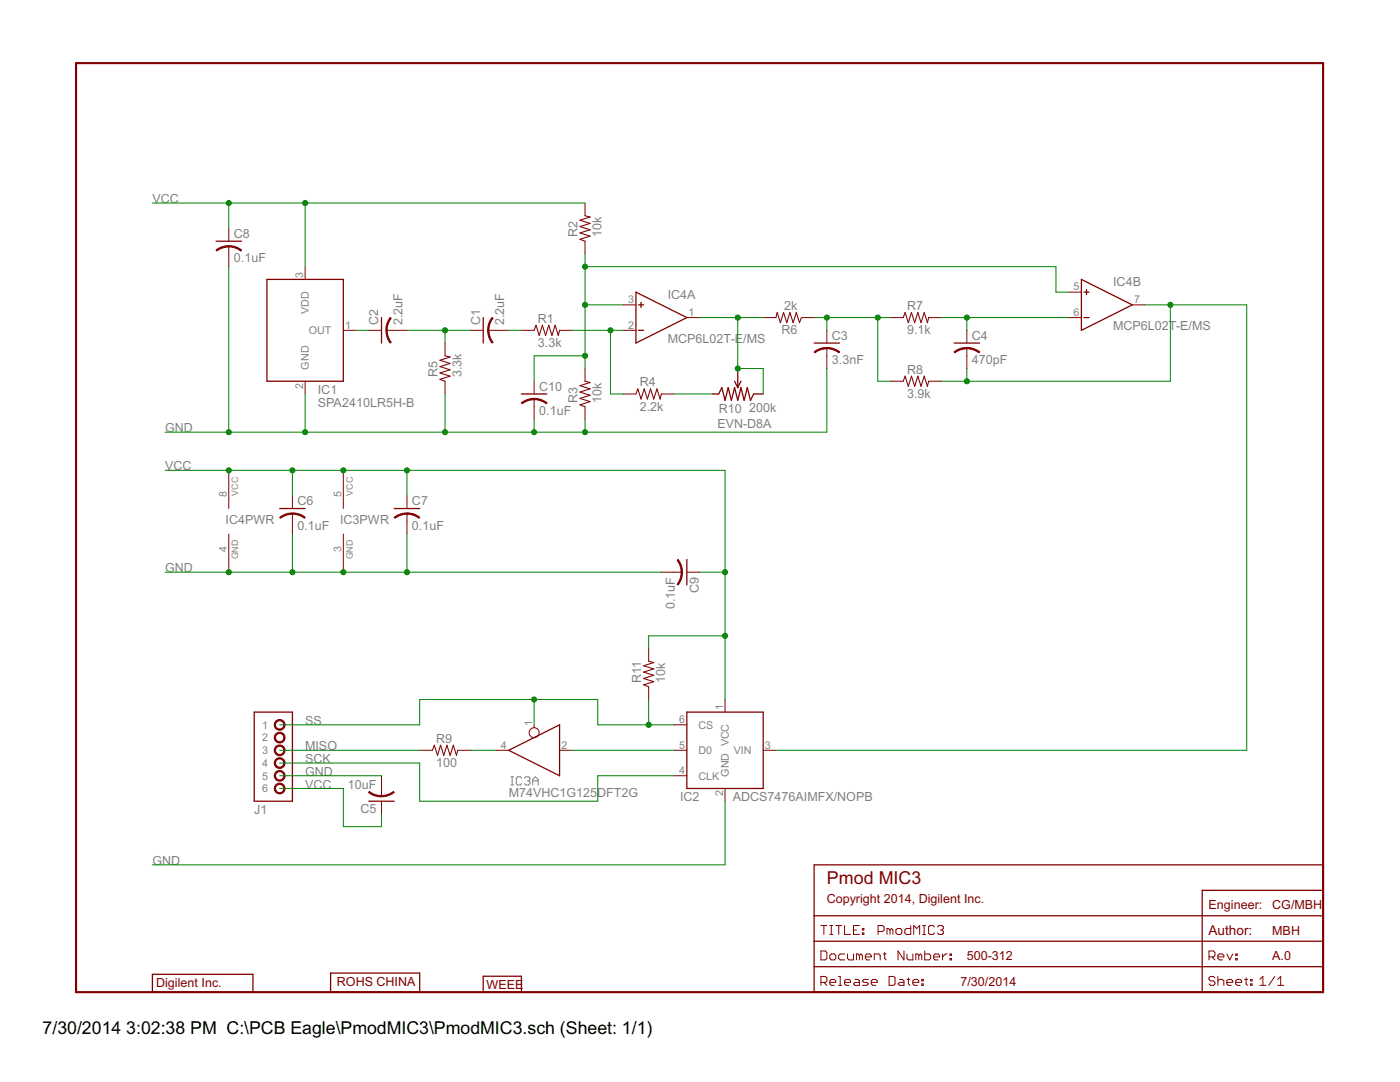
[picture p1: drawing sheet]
<svg xmlns="http://www.w3.org/2000/svg" width="279mm" height="216mm" viewBox="0 0 279 216" stroke-linecap="round" stroke-linejoin="round" font-family="sans-serif">
<path d="M101.9 156.6h.6M101.9 155h.6M102.2 155v1.6M104.1 155.3l-.3-.3h-.5l-.3 .3v1.1l.3 .2h.5l.3-.2M104.7 155.3l.2-.3h.6l.3 .3v.3l-.3 .2M105.2 155.8h.3M105.5 155.8l.3 .3v.3l-.3 .2h-.6l-.2-.2M106.3 155.8h1.1M106.3 156.6v-1l.5-.6 .6 .6v1" fill="none" stroke="#808080" stroke-width=".2"/>
<path d="M15.2 12.6h248.9v185.4h-248.9z" fill="none" stroke="#800000" stroke-width=".42"/>
<g fill="none" stroke="#800000" stroke-width=".25">
<path d="M43.1 48.1h5.1M53.3 55.8h15.2v20.3h-15.2zM126.9 58.3l10.2 5.1-10.2 5.1zM215.8 55.8l10.2 5-10.2 5.1zM216.3 58.3h1M216.8 57.8v1M76.1 63.4v5.1M96.4 63.4v5.1M104.1 78.6h5M127.4 60.8h1M127.4 65.9h1M127.9 60.3v1"/>
<path d="M142.2 78.6h1.2l.7-1.3 .6 2.6 .6-2.6 .7 2.6 .6-2.6 .6 2.6 .7-2.6 .6 2.6 .6-2.6 .7 2.6 .6-1.3h1.9M146.6 76.1l.6 1.2M147.2 73.5v3.8M147.9 76.1l-.7 1.2M162.5 68.5h5.1M190.4 68.5h5.1M216.3 63.4h1M55.8 101.5h5.1M78.7 101.5h5.1M137.1 111.6v5.1M50.7 142.1h7.7v17.8h-7.7zM73.6 159.9h5.1"/>
<path d="M101.5 149.7l10.2-5.1v10.2zM137.1 142.1h15.2v15.2h-15.2zM162.5 172.6h101.6v25.4h-101.6zM264.1 177.7h-24.2v20.3M30.4 194.4h20.1v3.6h-20.1zM66 194.2h17.8v3.8h-17.8zM96.4 194.8h7.7v3.2h-7.7zM162.5 187.8h101.6M162.5 192.9h101.6M162.5 182.7h101.6"/>
</g>
<g fill="#800000" stroke="#800000" stroke-width=".2">
<path d="M55.1 143.8a1.08 1.08 0 0 1 1.7 .3 1.08 1.08 0 0 1-.7 1.6 1.08 1.08 0 0 1-1.4-1.1h.3a.83 .83 0 0 1 1.2-.7 .83 .83 0 0 1 .1 1.4 .83 .83 0 0 1-1.3-.4v-.3h-.3z" fill-rule="evenodd"/>
<path d="M55.1 146.4a1.08 1.08 0 0 1 1.7 .3 1.08 1.08 0 0 1-.7 1.5 1.08 1.08 0 0 1-1.4-1h.3a.83 .83 0 0 1 1.2-.7 .83 .83 0 0 1 .1 1.4 .83 .83 0 0 1-1.3-.5v-.2h-.3z" fill-rule="evenodd"/>
<path d="M55.1 148.9a1.08 1.08 0 0 1 1.7 .3 1.08 1.08 0 0 1-.7 1.6 1.08 1.08 0 0 1-1.4-1.1h.3a.83 .83 0 0 1 1.2-.7 .83 .83 0 0 1 .1 1.4 .83 .83 0 0 1-1.3-.5v-.2h-.3z" fill-rule="evenodd"/>
<path d="M55.1 151.4a1.08 1.08 0 0 1 1.7 .3 1.08 1.08 0 0 1-.7 1.6 1.08 1.08 0 0 1-1.4-1h.3a.83 .83 0 0 1 1.2-.7 .83 .83 0 0 1 .1 1.3 .83 .83 0 0 1-1.3-.4v-.2h-.3z" fill-rule="evenodd"/>
<path d="M55.1 154a1.08 1.08 0 0 1 1.7 .3 1.08 1.08 0 0 1-.7 1.5 1.08 1.08 0 0 1-1.4-1h.3a.83 .83 0 0 1 1.2-.7 .83 .83 0 0 1 .1 1.4 .83 .83 0 0 1-1.3-.5v-.2h-.3z" fill-rule="evenodd"/>
<path d="M55.1 156.5a1.08 1.08 0 0 1 1.7 .3 1.08 1.08 0 0 1-.7 1.6 1.08 1.08 0 0 1-1.4-1.1h.3a.83 .83 0 0 1 1.2-.7 .83 .83 0 0 1 .1 1.4 .83 .83 0 0 1-1.3-.4v-.3h-.3z" fill-rule="evenodd"/>
<path d="M98.2 63.4l.2 .1-.5 .9-.3 1.5h-.3l.2-1.3z" fill-rule="evenodd"/>
<path d="M97.3 65.9h.3l.3 1.5 .5 .9-.2 .2-.7-1.2z" fill-rule="evenodd"/>
<path d="M77.9 63.4l.2 .1-.5 .9-.3 1.5h-.3l.2-1.3z" fill-rule="evenodd"/>
<path d="M77 65.9h.3l.1 1 .7 1.4-.2 .2-.7-1.2z" fill-rule="evenodd"/>
<path d="M165 69.3l1.4 .3 1.2 .6-.2 .2-.9-.5-1.5-.3z" fill-rule="evenodd"/>
<path d="M162.5 70.2l1.2-.6 1.3-.3v.3l-1 .1-1.4 .7z" fill-rule="evenodd"/>
<path d="M193 69.3l1.3 .3 1.2 .6-.1 .2-1.4-.7-1-.1z" fill-rule="evenodd"/>
<path d="M190.4 70.2l1.2-.6 1.4-.3v.3l-1.1 .1-1.3 .7z" fill-rule="evenodd"/>
<path d="M73.7 157.9l1.4 .7 1 .1v.3h-.2a3.9 3.9 0 0 1-2.3-.9z" fill-rule="evenodd"/>
<path d="M76.1 158.7l1.1-.1 1.3-.7 .2 .2-1.8 .8-.8 .1z" fill-rule="evenodd"/>
<path d="M58.4 102.3h.2a3.9 3.9 0 0 1 2.3 .9l-.1 .2-.9-.5-1.5-.3z" fill-rule="evenodd"/>
<path d="M55.8 103.2l1.2-.6 1.4-.2v.2l-1.1 .1-1.3 .7z" fill-rule="evenodd"/>
<path d="M81.2 102.3h.3a3.9 3.9 0 0 1 2.3 .9l-.2 .2-.9-.5-1.5-.3z" fill-rule="evenodd"/>
<path d="M78.7 103.2l1.2-.6 1.3-.2v.2l-1 .1-1.4 .7z" fill-rule="evenodd"/>
<path d="M45.7 49l1.3 .2 1.2 .7-.1 .2-1.4-.7-1-.1z" fill-rule="evenodd"/>
<path d="M43.1 49.9l1.2-.7 1.4-.2v.3l-1.5 .3-.9 .5z" fill-rule="evenodd"/>
<path d="M136 114.2h.2v.2a3.9 3.9 0 0 1-.9 2.3l-.2-.1 .6-.9z" fill-rule="evenodd"/>
<path d="M135.1 111.8l.2-.2 .5 .7 .3 1 .1 .9h-.3l-.1-1z" fill-rule="evenodd"/>
<path d="M106.6 79.5l1.4 .2 1.2 .7-.2 .2-1.4-.7-1-.2z" fill-rule="evenodd"/>
<path d="M104.1 80.4l1.2-.7 1.3-.2v.3l-1 .1-1.4 .7z" fill-rule="evenodd"/>
</g>
<g fill="none" stroke="#800000" stroke-width=".2">
<path d="M45.7 45.6v2.5M45.7 49.1v4.1M60.9 53.2v2.6M116.8 40.5v2.6M116.8 48.1v2.6M213.3 58.3h2.5M60.9 76.1v2.5M68.5 65.9h2.6M73.6 65.9h2.5M77.2 65.9h4M88.8 68.5v2.5M88.8 76.1v2.5"/>
<path d="M93.9 65.9h2.5M97.5 65.9h4M104.1 65.9h2.5M106.6 76.1v2.5M106.6 79.6v4.1M111.7 65.9h2.5M116.8 73.5v2.6M124.4 65.9h2.5M124.4 78.6h2.5M124.4 60.8h2.5M132 78.6h2.5M137.1 63.4h2.5"/>
<path d="M152.3 63.4h2.6M159.9 63.4h2.6M165 65.9v2.6M165 69.5v4M177.7 63.4h2.6M177.7 76.1h2.6M185.3 63.4h2.6M185.3 76.1h2.6M193 65.9v2.6M193 69.5v4M213.3 63.4h2.5M226 60.8h2.5"/>
<path d="M45.7 93.9v7.6M58.4 98.9v2.6M68.5 93.9v7.6M81.2 98.9v2.6M116.8 81.2v2.5M45.7 106.6v7.6M58.4 102.5v4.1M68.5 106.6v7.6M81.2 102.5v4.1M132 114.2h4.1M137.1 114.2h2.5M129.5 129.4v2.6"/>
<path d="M129.5 137v2.6M144.7 139.6v2.5M76.1 154.8v4.1M76.1 159.9v2.5M83.8 149.7h2.5M91.4 149.7h2.5M99 149.7h2.5M106.6 144.6v.6M111.7 149.7h2.5M134.5 144.6h2.6M134.5 149.7h2.6M134.5 154.8h2.6"/>
<path d="M144.7 157.3v2.6M152.3 149.7h2.6M163.8 189.8h.9l.3 .3v1.1l-.3 .3h-.9zM163.8 196h.9l.3-.3v-.6l-.3-.3h-.9v1.8M163.8 184.7h1.2M164.4 196l.6 .6M164.4 184.7v1.8M165.6 196h1.2v-.3l-.3-.3h-.6l-.3 .3v.6l.3 .3h.6M165.6 184.7h.6M165.6 186.5h.6M165.9 190.4h.6l.3 .2v.6l-.3 .3h-.6l-.3-.3v-.6zM165.9 184.7v1.8"/>
<path d="M166.8 184.7h1.2M167.4 194.8h.3v1.8M167.4 196.6h.6M167.4 184.7v1.8M168.6 196h1.2v-.3l-.3-.3h-.7l-.2 .3v.6l.2 .3h.7M168.6 184.7v1.8h1.2M168.6 190.4h-.9l-.3 .2v.6l.3 .3h.9M169.1 190.4v.8l.3 .3h.9v-1.1M170.3 185.6h.6M170.6 195.4h.6l.3 .3v.9h-.9l-.3-.3 .3-.3h.9M171.5 190.6v.9M171.5 190.6l-.3-.2h-.3v1.1"/>
<path d="M171.5 184.7h-1.2v1.8h1.2M171.5 190.6l.3-.2 .3 .2v.9M172.1 186.2h.3v.3h-.3zM172.1 185.3h.3v.3h-.3zM172.7 190.9h1.2v-.3l-.3-.2h-.6l-.3 .2v.6l.3 .3h.6M173.3 195.4h-.9l-.3 .3 .3 .3h.6l.3 .3-.3 .3h-.9M173.9 196h1.2v-.3l-.3-.3h-.6l-.3 .3v.6l.3 .3h.6M174.5 191.5v-1.1h.9l.3 .2v.9M175.2 185.9h.9l.3-.3v-.6l-.3-.3h-.9v1.8M176.3 190.4h.5M176.6 190.1v1.1l.2 .3M177.4 194.8h.9l.3 .3v1.2l-.3 .3h-.9z"/>
<path d="M177.6 185.6l-.3-.3h-.3v1.2M177.6 185.6v.9M177.6 185.6l.3-.3 .3 .3v.9M178.8 185.6l.3-.3h.6l.3 .3v.6l-.3 .3h-.6l-.3-.3zM179.5 195.4h.6l.3 .3v.9h-.9l-.3-.3 .3-.3h.9M180.4 189.8v1.7l-1.2-1.7v1.7M181 195.4h.6M181 190.4v.8l.3 .3h.9v-1.1M181.3 195.1v1.2l.3 .3M181.8 184.7v1.8h-.9l-.3-.3v-.6l.3-.3h.9M182.2 196h1.2v-.3l-.3-.3h-.6l-.3 .3v.6l.3 .3h.6M182.4 186.5v-1.8l.5 .6 .6-.6v1.8"/>
<path d="M183.4 190.6v.9M183.4 190.6l.3-.2 .3 .2v.9M183.4 190.6l-.3-.2h-.3v1.1M184 196.3h.3v.3h-.3zM184 195.4h.3v.3h-.3zM184.1 184.7h.6M184.1 186.5h.6M184.4 184.7v1.8M184.6 189.8v1.7h.8l.3-.3v-.6l-.3-.2h-.8M186.3 190.9h1.2v-.3l-.3-.2h-.6l-.3 .2v.6l.3 .3h.6M186.5 185l-.3-.3h-.6l-.3 .3v1.2l.3 .3h.6l.3-.3M187.1 185l.3-.3h.6l.3 .3v.3l-.3 .3"/>
<path d="M187.7 185.6h.3M188 185.6l.3 .3v.3l-.3 .3h-.6l-.3-.3M188.1 190.4v1.1M189 190.4h-.3l-.6 .5M189.6 191.2h.3v.3h-.3zM189.6 190.4h.3v.2h-.3zM241.3 190.9h.9l.3-.3v-.5l-.3-.3h-.9v1.7M241.9 190.9l.6 .6M242.5 195.1l-.3-.3h-.6l-.3 .3v.3l.3 .3h.6l.3 .3v.3l-.3 .3h-.6l-.3-.3M243.1 195.7l.3-.3h.5l.3 .3v.9M243.1 190.9h1.1v-.3l-.3-.2h-.5l-.3 .2v.6l.3 .3h.5M243.1 194.8v1.8"/>
<path d="M244.8 196h1.2v-.3l-.3-.3h-.6l-.3 .3v.6l.3 .3h.6M244.8 190.4l.6 1.1 .6-1.1M246.6 196h1.2v-.3l-.3-.3h-.6l-.3 .3v.6l.3 .3h.6M246.6 190.4h.3v.2h-.3zM246.6 191.2h.3v.3h-.3zM248.4 195.4h.6M248.7 195.1v1.2l.3 .3M249.6 196.3h.3v.3h-.3zM249.6 195.4h.3v.3h-.3zM251.4 196.6h1.2M251.4 195.4l.6-.6v1.8M254.4 194.8l-1.2 1.8"/>
<path d="M255 196.6h1.2M255 195.4l.6-.6v1.8"/>
<circle cx="106.6" cy="146.2" r=".99"/>
</g>
<path d="M116.8 43.1l1 .2-2.1 .6 2.1 .7-2.1 .6 2.1 .6-2.1 .7 2.1 .6-2.1 .7 1.1 .3M88.8 71l1 .2-2 .7 2 .6-2 .7 2 .6-2 .6 2 .7-2 .6 1 .4M106.6 65.9l.4-1 .6 2 .6-2 .7 2 .6-2 .7 2 .6-2 .6 2 .3-1M116.8 76.1l1 .2-2.1 .7 2.1 .6-2.1 .6 2.1 .7-2.1 .6 2.1 .6-2.1 .7 1.1 .4M126.9 78.6l.4-1 .6 2 .7-2 .6 2 .6-2 .7 2 .6-2 .6 2 .3-1M154.9 63.4l.2-1 .6 2 .7-2 .6 2 .6-2 .7 2 .6-2 .7 2 .3-1M180.3 63.4l.3-1 .7 2 .6-2 .6 2 .7-2 .6 2 .6-2 .7 2 .2-1M180.3 76.1l.3-1 .7 2 .6-2 .6 2 .7-2 .6 2 .6-2 .7 2 .2-1M129.5 132l1 .2-2.1 .6 2.1 .7-2.1 .6 2.1 .6-2.1 .7 2.1 .6-2.1 .7 1.1 .3M86.3 149.7l.4-1 .6 2 .6-2 .7 2 .6-2 .6 2 .7-2 .6 2 .3-1" fill="none" stroke="#800000" stroke-width=".21"/>
<g fill="none" stroke="#008000" stroke-width=".2">
<path d="M30.4 40.5h86.4M45.7 40.5v5.1M45.7 53.2v33M60.9 40.5v12.7M116.8 50.7v22.8M116.8 53.2h93.9v5.1h2.6M60.9 78.6v7.6M71.1 65.9h2.5M81.2 65.9h12.7M88.8 65.9v2.6M88.8 78.6v7.6M101.5 65.9h2.6"/>
<path d="M114.2 65.9h10.2M116.8 71h-10.2v5.1M116.8 60.8h7.6M121.8 65.9v12.7h2.6M134.5 78.6h7.7M139.6 63.4h12.7M147.2 63.4v10.1h5.1v5.1M162.5 63.4h15.2M165 73.5v12.7h-132M165 63.4v2.5M175.2 63.4v12.7h2.5M187.9 63.4h25.4"/>
<path d="M193 63.4v2.5M193 73.5v2.6M228.5 60.8h20.3v88.9h-93.9M233.6 60.8v15.3h-45.7M33 93.9h111.7v45.7M58.4 93.9v5M81.2 93.9v5M106.6 83.7v2.5M116.8 83.7v2.5M33 114.2h99M58.4 106.6v7.6M81.2 106.6v7.6"/>
<path d="M139.6 114.2h5.1M106.6 139.6v5M129.5 139.6v5M144.7 126.9h-15.2v2.5M55.8 157.3h12.7v7.7h7.6v-2.6M55.8 154.8h20.3M55.8 152.3h28v7.6h35.5v-5.1h15.2M55.8 149.7h28M55.8 144.6h28v-5h35.5v5h15.2M93.9 149.7h5.1M114.2 149.7h20.3M144.7 159.9v12.7h-114.3"/>
</g>
<g fill="#008000" stroke="#008000" stroke-width=".2">
<circle cx="68.5" cy="93.9" r=".51"/>
<circle cx="45.7" cy="93.9" r=".51"/>
<circle cx="144.7" cy="114.2" r=".51"/>
<circle cx="81.2" cy="93.9" r=".51"/>
<circle cx="58.4" cy="93.9" r=".51"/>
<circle cx="144.7" cy="126.9" r=".51"/>
<circle cx="60.9" cy="40.5" r=".51"/>
<circle cx="45.7" cy="40.5" r=".51"/>
<circle cx="68.5" cy="114.2" r=".51"/>
<circle cx="45.7" cy="114.2" r=".51"/>
<circle cx="81.2" cy="114.2" r=".51"/>
<circle cx="58.4" cy="114.2" r=".51"/>
<circle cx="60.9" cy="86.2" r=".51"/>
<circle cx="45.7" cy="86.2" r=".51"/>
<circle cx="88.8" cy="86.2" r=".51"/>
<circle cx="116.8" cy="86.2" r=".51"/>
<circle cx="106.6" cy="86.2" r=".51"/>
<circle cx="121.8" cy="65.9" r=".51"/>
<circle cx="116.8" cy="60.8" r=".51"/>
<circle cx="116.8" cy="53.2" r=".51"/>
<circle cx="116.8" cy="71" r=".51"/>
<circle cx="147.2" cy="73.5" r=".51"/>
<circle cx="147.2" cy="63.4" r=".51"/>
<circle cx="106.6" cy="139.6" r=".51"/>
<circle cx="129.5" cy="144.6" r=".51"/>
<circle cx="88.8" cy="65.9" r=".51"/>
<circle cx="175.2" cy="63.4" r=".51"/>
<circle cx="165" cy="63.4" r=".51"/>
<circle cx="193" cy="63.4" r=".51"/>
<circle cx="193" cy="76.1" r=".51"/>
<circle cx="233.6" cy="60.8" r=".51"/>
</g>
<text font-size="4" fill="#800000" x="165" y="176.4">Pmod MIC3</text>
<g font-size="4">
<text x="8.5" y="206.4">7/30/2014</text>
<text x="25.2" y="206.4">3:02:38 PM C:\PCB Eagle\PmodMIC3\PmodMIC3.sch (Sheet: 1/1)</text>
</g>
<text font-size="3" fill="#800000" x="241.2" y="186.5">Author:</text>
<g font-size="2.8" fill="#808080">
<text x="30.4" y="40.5">VCC</text>
<text x="46.7" y="47.5">C8</text>
<text x="115.3" y="47.4" transform="rotate(-90 115.3 47.4)">R2</text>
<text x="120.1" y="47.4" transform="rotate(-90 120.1 47.4)">10k</text>
<text x="46.7" y="52.3">0.1uF</text>
<text x="133.3" y="59.6">IC4A</text>
<text x="222.2" y="57">IC4B</text>
<text x="75.5" y="64.9" transform="rotate(-90 75.5 64.9)">C2</text>
<text x="80.3" y="64.9" transform="rotate(-90 80.3 64.9)">2.2uF</text>
<text x="95.8" y="64.9" transform="rotate(-90 95.8 64.9)">C1</text>
<text x="100.6" y="64.9" transform="rotate(-90 100.6 64.9)">2.2uF</text>
<text x="107.4" y="64.4">R1</text>
<text x="156.5" y="61.9">2k</text>
<text x="181" y="61.9">R7</text>
<text x="222.2" y="65.9">MCP6L02T-E/MS</text>
<text x="107.4" y="69.2">3.3k</text>
<text x="133.3" y="68.5">MCP6L02T-E/MS</text>
<text x="156" y="66.7">R6</text>
<text x="166" y="67.8">C3</text>
<text x="181" y="66.7">9.1k</text>
<text x="194" y="67.8">C4</text>
<text x="87.3" y="75.3" transform="rotate(-90 87.3 75.3)">R5</text>
<text x="92.1" y="75.3" transform="rotate(-90 92.1 75.3)">3.3k</text>
<text x="107.6" y="78">C10</text>
<text x="127.7" y="77.1">R4</text>
<text x="166" y="72.6">3.3nF</text>
<text x="181" y="74.6">R8</text>
<text x="194" y="72.6">470pF</text>
<text x="63.4" y="81.2">SPA2410LR5H-B</text>
<text x="63.4" y="78.6">IC1</text>
<text x="107.6" y="82.8">0.1uF</text>
<text x="115.3" y="80.4" transform="rotate(-90 115.3 80.4)">R3</text>
<text x="120.1" y="80.4" transform="rotate(-90 120.1 80.4)">10k</text>
<text x="127.7" y="81.9">2.2k</text>
<text x="143.4" y="82.4">R10</text>
<text x="149.5" y="82.2">200k</text>
<text x="181" y="79.4">3.9k</text>
<text x="33" y="86.2">GND</text>
<text x="143.2" y="85.5">EVN-D8A</text>
<text x="33" y="93.9">VCC</text>
<text x="59.4" y="100.8">C6</text>
<text x="82.2" y="100.8">C7</text>
<text x="45" y="104.6">IC4PWR</text>
<text x="59.4" y="105.7">0.1uF</text>
<text x="67.9" y="104.6">IC3PWR</text>
<text x="82.2" y="105.7">0.1uF</text>
<text x="33" y="114.2">GND</text>
<text x="139.5" y="118.4" transform="rotate(-90 139.5 118.4)">C9</text>
<text x="134.7" y="121.6" transform="rotate(-90 134.7 121.6)">0.1uF</text>
<text x="128" y="136.3" transform="rotate(-90 128 136.3)">R11</text>
<text x="132.8" y="136.3" transform="rotate(-90 132.8 136.3)">10k</text>
<text x="60.9" y="144.6">SS</text>
<text x="60.9" y="149.7">MISO</text>
<text x="87" y="148.2">R9</text>
<text x="60.9" y="154.8">GND</text>
<text x="60.9" y="152.3">SCK</text>
<text x="87" y="153">100</text>
<text x="60.9" y="157.3">VCC</text>
<text x="69.4" y="157.5">10uF</text>
<text x="101.5" y="159.1">M74VHC1G125DFT2G</text>
<text x="135.7" y="159.9">IC2</text>
<text x="146.2" y="159.9">ADCS7476AIMFX/NOPB</text>
<text x="50.7" y="162.4">J1</text>
<text x="71.9" y="162.3">C5</text>
<text x="30.4" y="172.6">GND</text>
</g>
<g font-size="2.8" fill="#800000">
<text x="165" y="180.2">Copyright 2014, Digilent Inc.</text>
<text x="241.2" y="181.5">Engineer:</text>
<text x="253.9" y="181.5">CG/MBH</text>
<text x="193" y="191.6">500-312</text>
<text x="253.9" y="186.5">MBH</text>
<text x="253.9" y="191.6">A.0</text>
<text x="31.2" y="197">Digilent Inc.</text>
<text x="67.2" y="196.7">ROHS CHINA</text>
<text x="97.1" y="197.3">WEEE</text>
<text x="191.7" y="196.7">7/30/2014</text>
</g>
<g font-size="2.4" fill="#808080">
<text x="60.5" y="55.4" transform="rotate(-90 60.5 55.4)">3</text>
<text x="214.3" y="57.9">5</text>
<text x="61.7" y="62.6" transform="rotate(-90 61.7 62.6)">VDD</text>
<text x="68.9" y="65.6">1</text>
<text x="125.4" y="60.5">3</text>
<text x="125.4" y="65.6">2</text>
<text x="137.4" y="63">1</text>
<text x="214.3" y="63">6</text>
<text x="226.3" y="60.5">7</text>
<text x="61.6" y="66.7">OUT</text>
<text x="60.5" y="77.6" transform="rotate(-90 60.5 77.6)">2</text>
<text x="61.7" y="73.7" transform="rotate(-90 61.7 73.7)">GND</text>
<text x="45.3" y="99.1" transform="rotate(-90 45.3 99.1)">8</text>
<text x="68.2" y="99.1" transform="rotate(-90 68.2 99.1)">5</text>
<text x="45.3" y="110.1" transform="rotate(-90 45.3 110.1)">4</text>
<text x="68.2" y="110.1" transform="rotate(-90 68.2 110.1)">3</text>
<text x="144.3" y="141.7" transform="rotate(-90 144.3 141.7)">1</text>
<text x="52.3" y="145.4">1</text>
<text x="52.3" y="147.9">2</text>
<text x="100" y="149.4">4</text>
<text x="106.2" y="144.8" transform="rotate(-90 106.2 144.8)">1</text>
<text x="112" y="149.4">2</text>
<text x="135.5" y="144.3">6</text>
<text x="135.5" y="149.4">5</text>
<text x="139.4" y="145.4">CS</text>
<text x="152.7" y="149.4">3</text>
<text x="52.3" y="150.5">3</text>
<text x="52.3" y="153">4</text>
<text x="52.3" y="155.6">5</text>
<text x="135.5" y="154.4">4</text>
<text x="139.4" y="150.5">D0</text>
<text x="139.4" y="155.6">CLK</text>
<text x="145.5" y="155" transform="rotate(-90 145.5 155)">GND VCC</text>
<text x="146.4" y="150.5">VIN</text>
<text x="52.3" y="158.1">6</text>
<text x="144.3" y="158.9" transform="rotate(-90 144.3 158.9)">2</text>
</g>
<g font-size="2" fill="#808080">
<text x="47.6" y="98.9" transform="rotate(-90 47.6 98.9)">VCC</text>
<text x="70.4" y="98.9" transform="rotate(-90 70.4 98.9)">VCC</text>
<text x="47.6" y="111.6" transform="rotate(-90 47.6 111.6)">GND</text>
<text x="70.4" y="111.6" transform="rotate(-90 70.4 111.6)">GND</text>
</g>
</svg>
